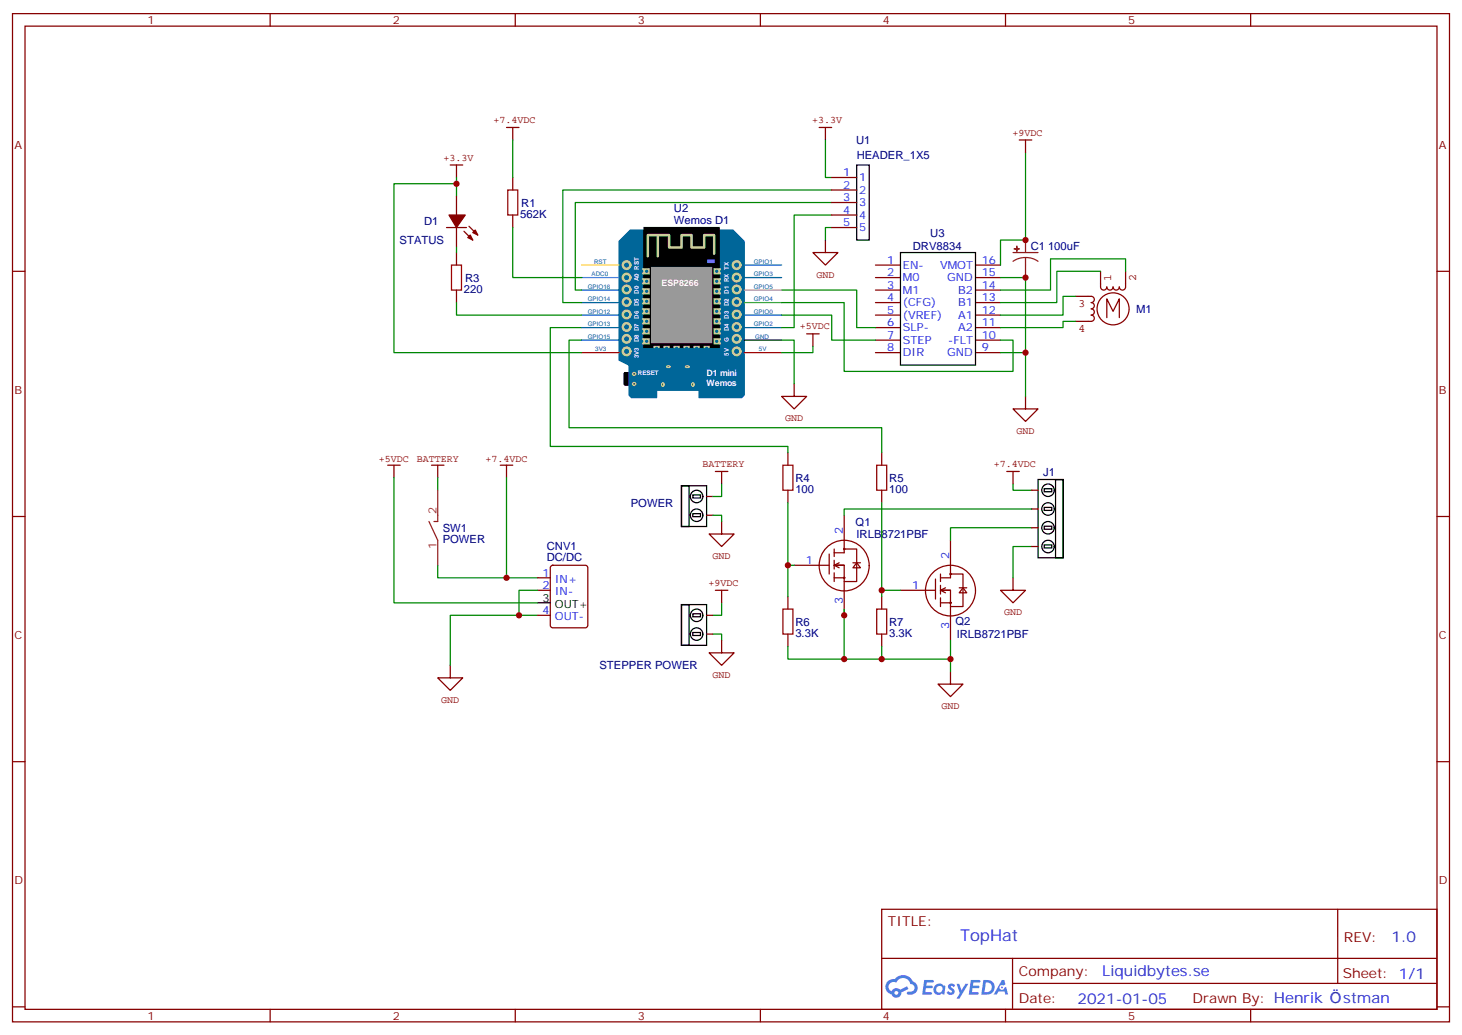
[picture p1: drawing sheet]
<svg xmlns="http://www.w3.org/2000/svg" width="412mm" height="292mm" viewBox="0 0 412 292" stroke-linecap="round" stroke-linejoin="round" font-family="sans-serif">
<g fill="none" stroke="#870000" stroke-width=".35">
<path d="M3.5 3.8h405.4v284.4h-405.4zM7.1 7.4h398.2v277.3h-398.2zM76.2 3.8v3.6M145.3 3.8v3.6M214.5 3.8v3.6M283.6 3.8v3.6M352.8 3.8v3.6M3.5 76.5h3.6M405.3 76.5h3.6M3.5 145.7h3.6M405.3 145.7h3.6M3.5 214.8h3.6"/>
<path d="M405.3 214.8h3.6M248.7 256.4h156.6v28.3h-156.6zM377.3 256.5v20.8M248.7 270.3h156.5M285.6 277.3h119.6M285.6 270.3v14.1M3.5 284h3.6M76.2 284.7v3.5M145.3 284.7v3.5M214.5 284.7v3.5M283.6 284.7v3.5M352.8 284.7v3.5"/>
<path d="M405.3 284h3.6"/>
</g>
<g fill="#5487ff">
<path d="M267.7 277.6a1.22 1.22 0 0 1 1.7 .3l-.4 .6a.47 .47 0 0 0-.3-.5 .47 .47 0 0 0-.5 .2v.2a1.23 1.23 0 0 1 .8 1.9 1.44 1.44 0 0 1-2-.3l.5-.5 .7 .4a.29 .29 0 0 0 .3-.3 .29 .29 0 0 0-.2-.3 1.04 1.04 0 0 1-.6-1.7z"/>
<path d="M260.7 276.4h2.4l.3 .1-.2 .5-1.8 .1-.1 .9h1.5l.3 .3-.3 .4h-1.6l-.2 1.1h1.7l.2 .4-.2 .3h-2.6z"/>
<path d="M273.8 276.4h2.4l.3 .1-.1 .5-1.8 .1-.2 .9h1.6l.3 .3-.4 .4h-1.6l-.1 1.1h1.7l.2 .4-.2 .3h-2.6z"/>
<path d="M282.6 276.4h.7l.3 1.2-.6 .3a.69 .69 0 0 0-1 .3 .69 .69 0 0 0 .4 1 .69 .69 0 0 0 .9-.6l.5-.3 .6 2.2h-.8l-.2-.9h-1.8l-.5 .9h-.8z"/>
<path d="M269.8 277.4h.8l.6 1.9 1.1-1.9h.9l-2.6 4.2h-.8l.9-1.5z"/>
<path d="M277.4 276.4l-.6 4.1h1.3a2.11 2.11 0 0 0 2.5-2.1 2.11 2.11 0 0 0-2.5-2zM278.1 277.1a1.39 1.39 0 0 1 1.7 1.4 1.39 1.39 0 0 1-1.8 1.3h-.3z"/>
<path d="M263.7 278a1.54 1.54 0 0 0-.1 2.1 1.54 1.54 0 0 0 2.2 .2l.6 .2 .3-2.3-.2-.2-.4-.1a1.49 1.49 0 0 0-2.4 .1zM264 279a.94 .94 0 0 1 1.8 0 .94 .94 0 0 1-1.8 0z"/>
<path d="M250.4 276.7a2.18 2.18 0 0 0 1.1 3.8 1.44 1.44 0 0 0 1.6 .9 1.44 1.44 0 0 0 1.2-1.5l2-1-.5-.7-1.9 .9a1.47 1.47 0 0 0-2.4 .5 1.39 1.39 0 0 1-.7-2 1.39 1.39 0 0 1 2-.5 2.12 2.12 0 0 1 2.2-1.3 2.12 2.12 0 0 1 1.9 1.7 1.14 1.14 0 0 1 1.1 1.4 1.14 1.14 0 0 1-1.7 .8 .43 .43 0 0 0-.5 .3 .43 .43 0 0 0 .4 .5 1.98 1.98 0 0 0 2.5-1.2 1.98 1.98 0 0 0-1.2-2.5 3.1 3.1 0 0 0-5.3-.7l-.9 .1zM252.3 280a.55 .55 0 0 1 1.1 0 .55 .55 0 0 1-1.1 0z"/>
<circle cx="282.6" cy="278.5" r=".26"/>
</g>
<g fill="none" stroke="#870000" stroke-width=".35">
<path d="M144.6 50.1v3.5M128.8 71.2v3.6M144.6 60.6v3.6M246.9 74.8h7.1M246.9 78.3h7.1M275.2 74.8h7M275.2 78.3h7M128.8 81.8v3.5M246.9 81.8h7.1M246.9 85.3h7.1M246.9 88.9h7.1M246.9 92.4h7.1"/>
<path d="M246.9 95.9h7.1M246.9 99.4h7.1M275.2 81.8h7M275.2 85.3h7M275.2 88.9h7M275.2 92.4h7M275.2 95.9h7M275.2 99.4h7M222.2 127.7v3.5M222.2 138.3v3.5M248.7 127.7v3.5M248.7 138.3v3.5"/>
<path d="M224 159.4h9.9M233.9 156.2v5.7M235.3 154.8v2.2M235.3 158v2.5M236.7 158.7l-1.4 .7 1.4 .7M238.1 154.8h3.6v9.2h-3.6M238.1 159.4h-2.8h2.8v14.1M238.1 145.3v10.6h-2.8M240.6 158.7h2.1M241.7 158.7l1 1.4h-2.1zM268.1 152.4v10.5h-2.8M222.2 168.2v3.6"/>
<path d="M222.2 178.8v3.6M235.3 161.5v2.5M235.3 162.9h2.8M248.7 168.2v3.6M248.7 178.8v3.6M254 166.5h9.9M263.9 163.3v5.6M265.3 161.9v2.1M265.3 165.1v2.4M265.3 168.6v2.5M265.3 170h2.8M266.7 165.8l-1.4 .7 1.4 .7"/>
<path d="M268.1 161.9h3.5v9.2h-3.5M268.1 166.5h-2.8h2.8v14.1M270.6 165.8h2.1M271.6 165.8l1.1 1.4h-2.1z"/>
<circle cx="238.1" cy="159.5" r="7.1"/>
<circle cx="238.1" cy="154.8" r=".18"/>
<circle cx="238.1" cy="162.9" r=".18"/>
<circle cx="268.1" cy="166.6" r="7.1"/>
<circle cx="268.1" cy="170" r=".18"/>
<circle cx="268.1" cy="161.9" r=".18"/>
</g>
<path d="M143.2 53.6h2.8v7h-2.8zM127.4 74.8h2.8v7h-2.8zM220.8 131.2h2.9v7.1h-2.9zM247.3 131.2h2.8v7.1h-2.8zM220.8 171.8h2.9v7h-2.9zM247.3 171.8h2.8v7h-2.8z" fill="none" stroke="#a10000" stroke-width=".35"/>
<g fill="none" stroke="#850000" stroke-width=".35">
<path d="M142.9 35.9h3.5M144.6 35.9v3.6M287.5 39.5h3.5M289.3 39.5v3.5M127 46.5h3.5M128.8 46.5v3.6M310.4 76.5v4.4a.88 .88 0 0 0 .9 .9 .88 .88 0 0 0 .9-.9 .88 .88 0 0 0 .9 .9 .88 .88 0 0 0 .9-.9 .88 .88 0 0 0 .9 .9 .88 .88 0 0 0 .8-.9 .88 .88 0 0 0 .9 .9 .88 .88 0 0 0 .9-.9v-4.4M227.5 94.2h3.6M229.3 94.2v3.5M303.4 83.6h4.4a.88 .88 0 0 1 .9 .9 .88 .88 0 0 1-.9 .8 .88 .88 0 0 1 .9 .9 .88 .88 0 0 1-.9 .9 .88 .88 0 0 1 .9 .9 .88 .88 0 0 1-.9 .9 .88 .88 0 0 1 .9 .8 .88 .88 0 0 1-.9 .9h-4.4M312.2 89.6v-5.3l1.8 3.5 1.7-3.5v5.3M318.5 87.1a4.5 4.5 0 0 0-6.5-4.1 4.5 4.5 0 0 0-.8 7.6 4.5 4.5 0 0 0 7.2-2.5l.1-.8"/>
<path d="M289.3 111.8v3.5h3.5l-3.5 3.6-3.5-3.6h3.5M109.4 131.2h3.5M111.1 131.2v3.5M121.7 131.2h3.5M123.5 131.2v3.5M284 133h3.5M285.8 133v3.5M127 187.6v3.6h3.5l-3.5 3.5-3.5-3.5h3.5M268.1 189.4v3.5h3.5l-3.5 3.6-3.5-3.6h3.5"/>
</g>
<path d="M254 71.2h21.2v31.8h-21.2z" fill="none" stroke="#000" stroke-width=".35"/>
<g fill="none" stroke="#008700" stroke-width=".35">
<path d="M144.6 39.5v10.6M128.8 50.1v5.3M289.3 43v24.7h-7.1v7.1M128.8 69.5v1.7M282.2 78.3h7.1v21.1M310.4 76.5h-12.3v8.8h-15.9M317.5 76.5v-3.5h-21.2v8.8h-14.1M164 92.4h-8.8v33.5h67v1.8M164 95.9h-3.5v24.7h88.2v7.1M220.5 81.8h21.2v10.6h5.2M220.5 88.9h14.1v7h12.3M282.2 99.4h7.1v12.4"/>
<path d="M303.4 83.6h-3.5v5.3h-17.7M303.4 90.6h-3.5v1.8h-17.7M111.1 134.7v35.3h40.6M123.5 134.7v3.6M285.8 136.5v1.8h5.2M123.5 159.4v3.5h28.2M222.2 141.8v17.6h1.8M222.2 159.4v8.8M248.7 141.8v24.7h5.3M291 143.5h-52.9v1.8M291 148.8h-22.9v3.6M151.7 173.5h-24.7v14.1"/>
<path d="M238.1 171.8v14.1h30M248.7 166.5v1.7M222.2 182.4v3.5h15.9M248.7 182.4v3.5M268.1 180.6v8.8"/>
</g>
<path d="M285.8 71.2h7M289.3 72.6l1.8 .3 1.7 .8M289.3 72.6l-1.9 .3-1.6 .8M289.3 67.7v3.5M289.3 72.6v5.7" fill="none" stroke="#8c2424" stroke-width=".35"/>
<g fill="#8c2424" stroke="#8c2424" stroke-width=".35">
<path d="M286.1 70.2h1.4z"/>
<path d="M286.8 69.5v1.4z"/>
</g>
<path d="M181.7 64.2h21.1v33.8h-21.1zM176.1 105.3l.3-.2h1.4l.3 .2 .1 3-.2 .3h-1.6l-.3-.2z" fill="#000" stroke="#000" stroke-width=".35"/>
<path d="M174.6 68.1l3.2-3.2h28.9l3.2 3.2v43.3l-.7 .7h-12v-2.1h-12v2.1h-7l-.8-.7v-8.4l-2.8-1.4z" fill="#069" stroke="#069" stroke-width=".35"/>
<path d="M183.8 75.5h16.9v21.1h-16.9z" fill="#999" stroke="#999" stroke-width=".35"/>
<g fill="none" stroke="#cc9" stroke-width=".71">
<path d="M185.6 66.3v6M201.4 71.6v-5.3h-2.8v3.5h-3.5v-3.5h-2.8v3.5h-3.6v-3.5h-6v6"/>
<circle cx="176.7" cy="74.8" r="1.06"/>
<circle cx="176.7" cy="78.3" r="1.06"/>
<circle cx="207.8" cy="74.8" r="1.06"/>
<circle cx="207.8" cy="78.3" r="1.06"/>
<circle cx="176.7" cy="85.2" r="1.06"/>
<circle cx="176.7" cy="95.6" r="1.06"/>
<circle cx="176.7" cy="92.2" r="1.06"/>
<circle cx="176.7" cy="81.6" r="1.06"/>
<circle cx="176.7" cy="99.1" r="1.06"/>
<circle cx="176.7" cy="88.7" r="1.06"/>
<circle cx="207.8" cy="85.2" r="1.06"/>
<circle cx="207.8" cy="92.2" r="1.06"/>
<circle cx="207.8" cy="81.6" r="1.06"/>
<circle cx="207.8" cy="95.6" r="1.06"/>
<circle cx="207.8" cy="88.7" r="1.06"/>
<circle cx="207.8" cy="99.1" r="1.06"/>
</g>
<path d="M199.3 73h2.5v1.4h-2.5z" fill="#69f" stroke="#000" stroke-width=".35"/>
<g fill="#333" stroke="#cc9" stroke-width=".35">
<path d="M186.8 108a.46 .46 0 0 1 .5 .4 .46 .46 0 0 1-.5 .5l-.2-.5z"/>
<path d="M195.3 108a.46 .46 0 0 1 .5 .4 .46 .46 0 0 1-.5 .5l-.2-.5z"/>
<path d="M188.1 103.3h.8a.42 .42 0 0 1-.4 .4 .42 .42 0 0 1-.4-.4z"/>
<path d="M193.4 103.3h.9a.46 .46 0 0 1-.4 .4 .46 .46 0 0 1-.5-.4z"/>
<circle cx="178.9" cy="105.4" r=".44"/>
<circle cx="178.9" cy="108.3" r=".44"/>
</g>
<g fill="#cc9" stroke="#cc9" stroke-width=".35">
<path d="M201.4 75.8h1.8v1.4h-1.8z"/>
<path d="M201.4 78.6h1.8v1.4h-1.8z"/>
<path d="M201.4 81.5h1.8v1.4h-1.8z"/>
<path d="M201.4 84.3h1.8v1.4h-1.8z"/>
<path d="M201.4 87.1h1.8v1.4h-1.8z"/>
<path d="M201.4 89.9h1.8v1.4h-1.8z"/>
<path d="M201.4 92.7h1.8v1.5h-1.8z"/>
<path d="M201.4 95.6h1.8v1.4h-1.8z"/>
<path d="M181.3 75.8h1.8v1.4h-1.8z"/>
<path d="M181.3 78.6h1.8v1.4h-1.8z"/>
<path d="M181.3 81.5h1.8v1.4h-1.8z"/>
<path d="M181.3 84.3h1.8v1.4h-1.8z"/>
<path d="M181.3 87.1h1.8v1.4h-1.8z"/>
<path d="M181.3 89.9h1.8v1.4h-1.8z"/>
<path d="M181.3 92.7h1.8v1.5h-1.8z"/>
<path d="M181.3 95.6h1.8v1.4h-1.8z"/>
<path d="M184.5 97.7h1.4v.3h-1.4z"/>
<path d="M187.3 97.7h1.4v.3h-1.4z"/>
<path d="M190.1 97.7h1.5v.3h-1.5z"/>
<path d="M193 97.7h1.4v.3h-1.4z"/>
<path d="M195.8 97.7h1.4v.3h-1.4z"/>
<path d="M198.6 97.7h1.4v.3h-1.4z"/>
</g>
<g fill="#069" stroke="#069" stroke-width=".35">
<circle cx="203.6" cy="76.5" r=".26"/>
<circle cx="202.1" cy="76.5" r=".26"/>
<circle cx="203.6" cy="79.3" r=".26"/>
<circle cx="202.1" cy="79.3" r=".26"/>
<circle cx="203.6" cy="82.2" r=".26"/>
<circle cx="202.1" cy="82.2" r=".26"/>
<circle cx="203.6" cy="85" r=".26"/>
<circle cx="202.1" cy="85" r=".26"/>
<circle cx="203.6" cy="87.8" r=".26"/>
<circle cx="202.1" cy="87.8" r=".26"/>
<circle cx="203.6" cy="90.6" r=".26"/>
<circle cx="202.1" cy="90.6" r=".26"/>
<circle cx="203.6" cy="93.5" r=".26"/>
<circle cx="202.1" cy="93.5" r=".26"/>
<circle cx="203.6" cy="96.3" r=".26"/>
<circle cx="202.1" cy="96.3" r=".26"/>
<circle cx="181" cy="76.5" r=".26"/>
<circle cx="182.4" cy="76.5" r=".26"/>
<circle cx="181" cy="79.3" r=".26"/>
<circle cx="182.4" cy="79.3" r=".26"/>
<circle cx="181" cy="82.2" r=".26"/>
<circle cx="182.4" cy="82.2" r=".26"/>
<circle cx="181" cy="85" r=".26"/>
<circle cx="182.4" cy="85" r=".26"/>
<circle cx="181" cy="87.8" r=".26"/>
<circle cx="182.4" cy="87.8" r=".26"/>
<circle cx="181" cy="90.6" r=".26"/>
<circle cx="182.4" cy="90.6" r=".26"/>
<circle cx="181" cy="93.5" r=".26"/>
<circle cx="182.4" cy="93.5" r=".26"/>
<circle cx="181" cy="96.3" r=".26"/>
<circle cx="182.4" cy="96.3" r=".26"/>
<circle cx="185.2" cy="98.4" r=".38"/>
<circle cx="188" cy="98.4" r=".38"/>
<circle cx="190.8" cy="98.4" r=".38"/>
<circle cx="193.6" cy="98.4" r=".38"/>
<circle cx="196.4" cy="98.4" r=".38"/>
<circle cx="199.3" cy="98.4" r=".38"/>
</g>
<path d="M209.9 74.8h10.6M209.9 78.3h10.6M164 88.9h10.6M164 92.4h10.6M164 81.8h10.6M164 85.3h10.6M164 95.9h10.6M209.9 88.9h10.6M209.9 92.4h10.6" fill="none" stroke="#069" stroke-width=".35"/>
<path d="M209.9 81.8h10.6" fill="none" stroke="#999" stroke-width=".35"/>
<path d="M209.9 85.3h10.6" fill="none" stroke="#3c3" stroke-width=".35"/>
<g fill="none" stroke="#000" stroke-width=".35">
<path d="M241.7 46.5h3.5v21.2h-3.5zM209.9 95.9h10.6M192.2 137h7.1v11.5h-7.1zM192.3 137h2.1v11.5h-2.1zM195.4 139.6h2.2v.8h-2.2zM292.8 135.2h7.1v22.1h-7.1zM294.5 137.8h2.2v.9h-2.2zM297.7 135.3h2.2v22h-2.2zM195.4 144.9h2.2v.8h-2.2zM294.5 143.1h2.2v.8h-2.2zM294.5 148.4h2.2v.8h-2.2zM294.5 153.7h2.2v.8h-2.2z"/>
<path d="M151.7 170h3.5M192.2 170.5h7.1v11.5h-7.1zM192.3 170.5h2.1v11.5h-2.1zM195.4 178.4h2.2v.8h-2.2zM195.4 173.1h2.2v.9h-2.2z"/>
<circle cx="295.6" cy="138.3" r="1.76"/>
<circle cx="196.5" cy="145.3" r="1.76"/>
<circle cx="196.5" cy="140" r="1.76"/>
<circle cx="295.6" cy="148.8" r="1.76"/>
<circle cx="295.6" cy="154.1" r="1.76"/>
<circle cx="295.6" cy="143.5" r="1.76"/>
<circle cx="196.5" cy="178.8" r="1.76"/>
<circle cx="196.5" cy="173.5" r="1.76"/>
</g>
<path d="M164 99.4h10.6M209.9 99.4h10.6" fill="none" stroke="#f00" stroke-width=".35"/>
<path d="M164 74.8h10.6" fill="none" stroke="#fc3" stroke-width=".35"/>
<path d="M164 78.3h10.6" fill="none" stroke="#0cc" stroke-width=".35"/>
<g fill="none" stroke="#008700" stroke-width=".35">
<path d="M232.8 39.5v10.6h1.8M128.8 51.8h-17.7v47.6h52.9M234.6 57.1h-72.3v24.7h1.7M234.6 53.6h-75.9v31.7h5.3M144.6 64.2v14.1h19.4M234.6 64.2h-1.8v3.5M234.6 60.6h-10.6v31.8h-3.5M128.8 85.3v3.6h35.2M220.5 95.9h3.5v12.4M220.5 85.3h17.6v19.4h47.7v-8.8h-3.6M229.3 97.7v1.7h-8.8M142.9 134.7v28.2"/>
<path d="M203.6 136.5v3.5h-2.5M201.1 145.3h2.5v1.8M291 154.1h-5.2v8.8M151.7 166.5h-5.3v7M201.1 178.8h2.5v1.8M203.6 170v3.5h-2.5"/>
</g>
<g fill="none" stroke="#850000" stroke-width=".35">
<path d="M231.1 35.9h3.5M232.8 35.9v3.6M232.8 67.7v3.5h3.6l-3.6 3.6-3.5-3.6h3.5M224 108.3v3.5h3.5l-3.5 3.5-3.5-3.5h3.5M141.1 131.2h3.5M142.9 131.2v3.5M201.8 133h3.5M203.6 133v3.5M203.6 147.1v3.5h3.5l-3.5 3.5-3.6-3.5h3.6M201.8 166.5h3.5M203.6 166.5v3.5M285.8 162.9v3.6h3.5l-3.5 3.5-3.6-3.5h3.6"/>
<path d="M203.6 180.6v3.5h3.5l-3.5 3.5-3.6-3.5h3.6"/>
</g>
<g fill="none" stroke="#870000" stroke-width=".35">
<path d="M128.8 55.4v5.2M234.6 50.1h7.1M234.6 53.6h7.1M234.6 57.1h7.1M125.9 64.2h5.7M128.8 64.2v5.3M130.9 65.2l2.4 2.5M132.3 63.8l2.5 2.5M234.6 60.6h7.1M234.6 64.2h7.1M291 138.3h1.8M155.5 159.6l.4-.2h9.2l.7 .5v16.5l-.5 .6-9.4 .1-.6-.5-.1-16.5z"/>
<path d="M199.3 140h1.8M199.3 145.3h1.8M291 143.5h1.8M291 148.8h1.8M291 154.1h1.8M151.7 162.9h3.5M151.7 166.5h3.5M151.7 173.5h3.5M199.3 173.5h1.8M199.3 178.8h1.8"/>
</g>
<g fill="#870000" stroke="#870000" stroke-width=".35">
<path d="M131.9 67l.7-.7 .7 1.4z"/>
<path d="M134.1 64.9l.7 1.4-1.5-.7z"/>
<path d="M126.6 60.6h4.6l-2.4 3.6z"/>
</g>
<path d="M123.5 138.3v8.8h-1.1M121 147.1l2.5 5.3v7" fill="none" stroke="#8c2424" stroke-width=".35"/>
<g fill="#c00">
<circle cx="289.3" cy="99.4" r=".88"/>
<circle cx="289.3" cy="78.3" r=".88"/>
<circle cx="289.3" cy="67.7" r=".88"/>
<circle cx="268.1" cy="185.9" r=".88"/>
<circle cx="238.1" cy="173.5" r=".88"/>
<circle cx="222.3" cy="159.4" r=".88"/>
<circle cx="238.1" cy="185.9" r=".88"/>
<circle cx="248.7" cy="185.9" r=".88"/>
<circle cx="248.7" cy="166.5" r=".88"/>
<circle cx="128.8" cy="51.8" r=".88"/>
<circle cx="146.4" cy="173.5" r=".88"/>
<circle cx="142.9" cy="162.9" r=".88"/>
</g>
<text font-size="4.6" fill="#00f" x="270.8" y="265.5">TopHat</text>
<g font-size="4.2" fill="#00f">
<text x="392.5" y="265.7">1.0</text>
<text x="310.9" y="275.3">Liquidbytes.se</text>
<text x="304" y="283.1">2021-01-05</text>
<text x="378.9" y="283">stman</text>
</g>
<g font-size="3.9" fill="#800">
<text x="250.5" y="261">TITLE:</text>
<text x="379.1" y="265.7">REV:</text>
<text x="287.4" y="275.2">Company:</text>
<text x="378.7" y="275.8">Sheet: 1/1</text>
<text x="287.4" y="282.9">Date:</text>
<text x="336.4" y="283">Drawn By: Henrik</text>
</g>
<g font-size="3.2" fill="#800">
<text x="41.6" y="6.8">1</text>
<text x="110.8" y="6.8">2</text>
<text x="179.9" y="6.8">3</text>
<text x="249.1" y="6.8">4</text>
<text x="318.2" y="6.8">5</text>
<text x="4.1" y="41.9">A</text>
<text x="405.9" y="41.9">A</text>
<text x="4.1" y="111.1">B</text>
<text x="405.9" y="111.1">B</text>
<text x="4.1" y="180.2">C</text>
<text x="405.9" y="180.2">C</text>
<text x="4.1" y="249.4">D</text>
<text x="405.9" y="249.4">D</text>
<text x="41.6" y="287.7">1</text>
<text x="110.8" y="287.7">2</text>
<text x="179.9" y="287.7">3</text>
<text x="249.1" y="287.7">4</text>
<text x="318.2" y="287.7">5</text>
</g>
<g font-size="3.2" fill="#000080">
<text x="241.5" y="40.6">U1</text>
<text x="241.7" y="44.8">HEADER_1X5</text>
<text x="147" y="58.4">R1</text>
<text x="190.1" y="59.9">U2</text>
<text x="119.6" y="63.5">D1</text>
<text x="146.8" y="61.4">562K</text>
<text x="190.1" y="63.1">Wemos D1</text>
<text x="112.7" y="68.8">STATUS</text>
<text x="257.5" y="70.5">DRV8834</text>
<text x="262.4" y="66.7">U3</text>
<text x="290.7" y="70.5">C1</text>
<text x="295.6" y="70.5">100uF</text>
<text x="130.9" y="82.6">220</text>
<text x="131.2" y="79.5">R3</text>
<text x="320.5" y="88.2">M1</text>
<text x="224.4" y="135.8">R4</text>
<text x="250.8" y="135.8">R5</text>
<text x="294.3" y="134.2">J1</text>
<text x="177.9" y="142.9">POWER</text>
<text x="224.4" y="139.1">100</text>
<text x="250.8" y="139.1">100</text>
<text x="124.9" y="149.9">SW1</text>
<text x="241.4" y="148.3">Q1</text>
<text x="124.9" y="153.2">POWER</text>
<text x="154.2" y="155.1">CNV1</text>
<text x="241.6" y="151.9">IRLB8721PBF</text>
<text x="154.2" y="158.2">DC/DC</text>
<text x="224.4" y="179.6">3.3K</text>
<text x="224.4" y="176.4">R6</text>
<text x="250.8" y="179.6">3.3K</text>
<text x="250.8" y="176.4">R7</text>
<text x="269.5" y="176.4">Q2</text>
<text x="269.9" y="179.9">IRLB8721PBF</text>
<text x="169.1" y="188.7">STEPPER POWER</text>
</g>
<g font-size="3.2" fill="#00f">
<text x="237.9" y="49.7">1</text>
<text x="237.9" y="53.2">2</text>
<text x="242.4" y="51.1">1</text>
<text x="237.9" y="56.8">3</text>
<text x="242.4" y="54.6">2</text>
<text x="242.4" y="58.2">3</text>
<text x="237.9" y="60.3">4</text>
<text x="237.9" y="63.8">5</text>
<text x="242.4" y="61.7">4</text>
<text x="242.4" y="65.2">5</text>
<text x="250.2" y="74.4">1</text>
<text x="250.2" y="77.9">2</text>
<text x="254.7" y="75.8">EN-</text>
<text x="265.2" y="75.8">VMOT</text>
<text x="276.9" y="77.9">15</text>
<text x="276.9" y="74.4">16</text>
<text x="250.2" y="81.5">3</text>
<text x="254.7" y="79.3">M0</text>
<text x="254.7" y="82.9">M1</text>
<text x="267.2" y="79.3">GND</text>
<text x="270.3" y="82.9">B2</text>
<text x="276.9" y="81.5">14</text>
<text x="250.2" y="85">4</text>
<text x="250.2" y="88.5">5</text>
<text x="254.7" y="86.4">(CFG)</text>
<text x="254.7" y="89.9">(VREF)</text>
<text x="270.3" y="86.4">B1</text>
<text x="270.3" y="89.9">A1</text>
<text x="276.9" y="88.5">12</text>
<text x="276.9" y="85">13</text>
<text x="250.2" y="92">6</text>
<text x="250.2" y="95.6">7</text>
<text x="254.7" y="93.5">SLP-</text>
<text x="270.3" y="93.5">A2</text>
<text x="276.9" y="95.6">10</text>
<text x="276.9" y="92">11</text>
<text x="250.2" y="99.1">8</text>
<text x="254.7" y="97">STEP</text>
<text x="254.7" y="100.5">DIR</text>
<text x="267.2" y="100.5">GND</text>
<text x="267.5" y="97">-FLT</text>
<text x="276.9" y="99.1">9</text>
<text x="237.8" y="150.6" transform="rotate(-90 237.8 150.6)">2</text>
<text x="227.3" y="159.1">1</text>
<text x="267.8" y="157.7" transform="rotate(-90 267.8 157.7)">2</text>
<text x="153" y="162.6">1</text>
<text x="153" y="166.1">2</text>
<text x="156.5" y="164.4">IN+</text>
<text x="156.5" y="167.9">IN-</text>
<text x="257.3" y="166.1">1</text>
<text x="153" y="173.2">4</text>
<text x="237.8" y="170.3" transform="rotate(-90 237.8 170.3)">3</text>
<text x="156.5" y="174.9">OUT-</text>
<text x="267.8" y="177.3" transform="rotate(-90 267.8 177.3)">3</text>
</g>
<g font-size="3.2" fill="#840000">
<text x="313.4" y="79.2" transform="rotate(-90 313.4 79.2)">1</text>
<text x="320.5" y="79.2" transform="rotate(-90 320.5 79.2)">2</text>
<text x="304.2" y="86.6">3</text>
<text x="304.2" y="93.6">4</text>
</g>
<g font-size="3.2" fill="#8d2323">
<text x="123.1" y="145" transform="rotate(-90 123.1 145)">2</text>
<text x="123.1" y="154.7" transform="rotate(-90 123.1 154.7)">1</text>
</g>
<g font-size="3.2">
<text x="153" y="169.7">3</text>
<text x="156.5" y="171.4">OUT+</text>
</g>
<g font-size="2.8" fill="#840000">
<text x="139.2" y="34.7">+7.4VDC</text>
<text x="229.1" y="34.7">+3.3V</text>
<text x="285.6" y="38.2">+9VDC</text>
<text x="125.1" y="45.3">+3.3V</text>
<text x="230.3" y="78.3">GND</text>
<text x="225.6" y="92.9">+5VDC</text>
<text x="221.5" y="118.9">GND</text>
<text x="286.7" y="122.4">GND</text>
<text x="106.9" y="130.4">+5VDC</text>
<text x="117.5" y="130.4">BATTERY</text>
<text x="136.9" y="130.4">+7.4VDC</text>
<text x="198.2" y="131.7">BATTERY</text>
<text x="280.4" y="131.7">+7.4VDC</text>
<text x="201" y="157.7">GND</text>
<text x="199.8" y="165.2">+9VDC</text>
<text x="283.2" y="173.5">GND</text>
<text x="201" y="191.2">GND</text>
<text x="124.5" y="198.2">GND</text>
<text x="265.6" y="200">GND</text>
</g>
<g font-size="2.5" fill="#fff">
<text x="186.6" y="80.6">ESP8266</text>
<text x="199.3" y="106.2">D1 mini</text>
<text x="199.3" y="108.9">Wemos</text>
</g>
<g font-size="1.8" fill="#069">
<text x="166.9" y="77.9">ADC0</text>
<text x="167.6" y="74.4">RST</text>
<text x="212.6" y="74.4">GPIO1</text>
<text x="212.6" y="77.9">GPIO3</text>
<text x="165.8" y="81.5">GPIO16</text>
<text x="212.6" y="81.5">GPIO5</text>
<text x="165.8" y="85">GPIO14</text>
<text x="165.8" y="88.5">GPIO12</text>
<text x="212.6" y="85">GPIO4</text>
<text x="212.6" y="88.5">GPIO0</text>
<text x="165.8" y="92">GPIO13</text>
<text x="165.8" y="95.6">GPIO15</text>
<text x="212.6" y="92">GPIO2</text>
<text x="213" y="95.6">GND</text>
<text x="167.9" y="99.1">3V3</text>
<text x="214.1" y="99.1">5V</text>
</g>
<g font-size="1.8" fill="#fff">
<text x="180.2" y="82.8" transform="rotate(-90 180.2 82.8)">D0</text>
<text x="180.2" y="79.3" transform="rotate(-90 180.2 79.3)">A0 RST</text>
<text x="205.6" y="82.8" transform="rotate(-90 205.6 82.8)">D1 RX TX</text>
<text x="180.2" y="89.9" transform="rotate(-90 180.2 89.9)">D6</text>
<text x="180.2" y="86.3" transform="rotate(-90 180.2 86.3)">D5</text>
<text x="205.6" y="89.9" transform="rotate(-90 205.6 89.9)">D3</text>
<text x="205.6" y="86.3" transform="rotate(-90 205.6 86.3)">D2</text>
<text x="205.6" y="93.4" transform="rotate(-90 205.6 93.4)">D4</text>
<text x="180.2" y="101" transform="rotate(-90 180.2 101)">3V3</text>
<text x="180.2" y="96.6" transform="rotate(-90 180.2 96.6)">D8 D7</text>
<text x="205.6" y="100.3" transform="rotate(-90 205.6 100.3)">5V</text>
<text x="205.6" y="96.3" transform="rotate(-90 205.6 96.3)">G</text>
<text x="179.9" y="105.7">RESET</text>
</g>
</svg>
